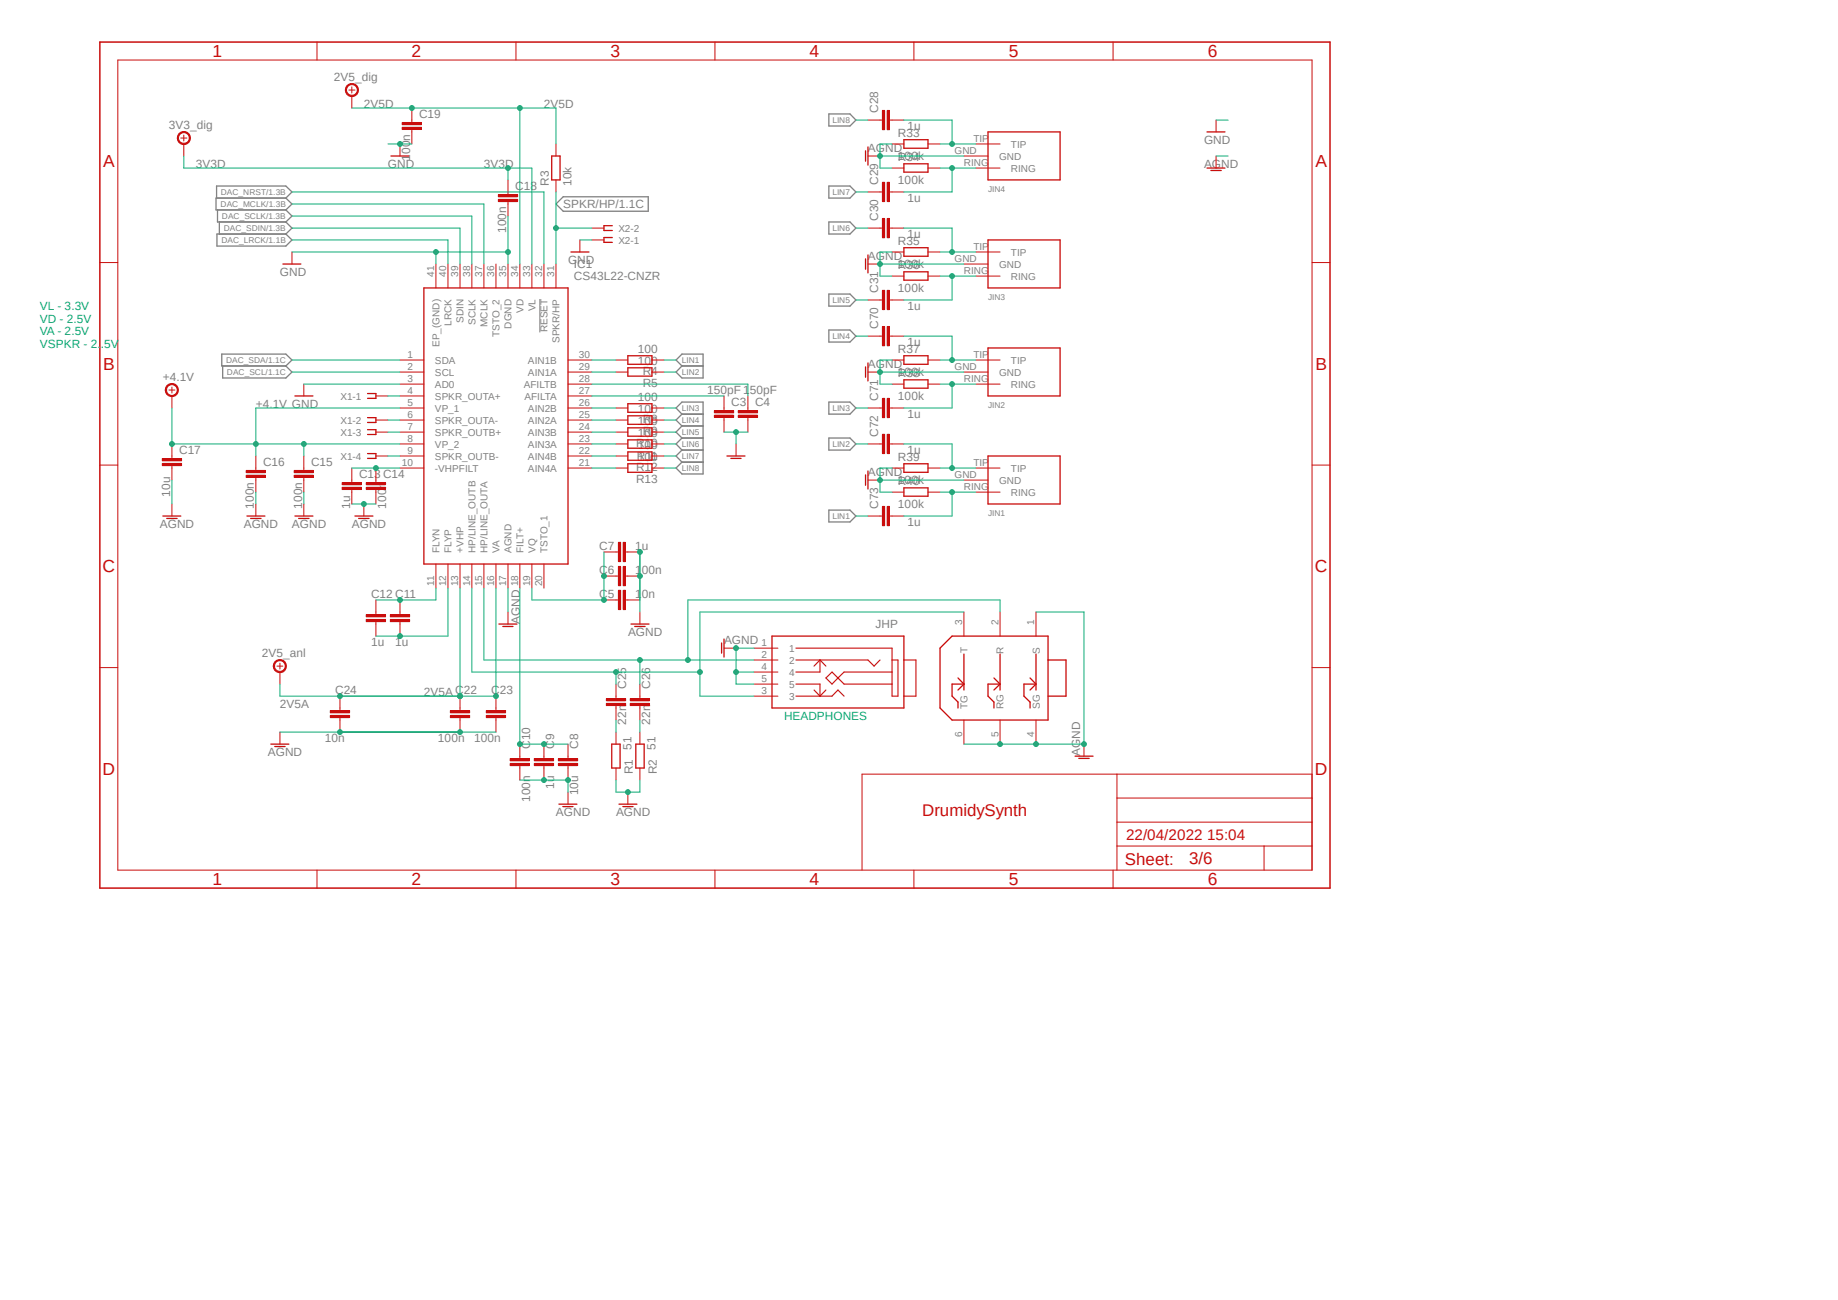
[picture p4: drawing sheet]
<svg xmlns="http://www.w3.org/2000/svg" width="420mm" height="297mm" viewBox="0 0 420 297" stroke-linecap="round" stroke-linejoin="round" font-family="sans-serif">
<path d="M8.4 9.2l295.9 194.3M304.3 9.2l-295.9 194.3" fill="none" stroke="#fff" stroke-width=".23"/>
<path d="M123.4 68.3v7.6" fill="none" stroke="#808080" stroke-width=".23"/>
<g fill="none" stroke="#808080" stroke-width=".3">
<path d="M189.4 26h4.8l1.4 1.4-1.4 1.4h-4.8zM49.5 45.3v-2.8h15.8l1.4 1.4-1.4 1.4M49.6 53.5h15.7l1.4 1.3-1.4 1.4h-15.7zM49.7 48v2.7h15.6M50.1 50.7v2.8M65.3 50.7l1.4 1.4-1.4 1.4M65.3 48l1.4 1.4-1.4 1.3M65.3 45.3h-15.9v2.7h15.9M65.3 45.3l1.4 1.3-1.4 1.4M128.7 45h19.4v3.3h-19.4l-1.7-1.7zM189.4 50.7h4.8l1.4 1.4-1.4 1.4h-4.8zM189.4 42.5h4.8l1.4 1.4-1.4 1.4h-4.8z"/>
<path d="M189.4 67.2h4.8l1.4 1.3-1.4 1.4h-4.8zM189.4 75.4h4.8l1.4 1.4-1.4 1.3h-4.8zM50.7 80.9h14.6l1.4 1.4-1.4 1.3h-14.6zM50.9 83.6v2.8h14.4l1.4-1.4-1.4-1.4M154.5 82.3l1.3-1.4h4.9v5.5h-4.9l-1.3-1.4 1.3-1.4zM155.8 83.6h4.9M155.8 94.6l-1.3-1.4 1.3-1.3h4.9v16.4h-4.9l-1.3-1.4 1.3-1.3M155.8 94.6h4.9M155.8 94.6l-1.3 1.4 1.3 1.3M155.8 97.3h4.9M155.8 97.3l-1.3 1.4 1.3 1.4M189.4 91.9h4.8l1.4 1.3-1.4 1.4h-4.8z"/>
<path d="M155.8 102.8h4.9M155.8 100.1h4.9M155.8 100.1l-1.3 1.3 1.3 1.4M155.8 102.8l-1.3 1.4 1.3 1.4M155.8 105.6h4.9M189.4 116.5h4.8l1.4 1.4-1.4 1.4h-4.8zM189.4 100.1h4.8l1.4 1.3-1.4 1.4h-4.8z"/>
</g>
<g fill="none" stroke="#c90d0c" stroke-width=".23">
<path d="M26.9 13.7h272.9v185.1h-272.9zM72.4 9.6v4.1M117.9 9.6v4.1M163.4 9.6v4.1M208.8 9.6v4.1M254.3 9.6v4.1M22.8 60h4.1M299.8 60h4.1M99.6 60.3v5.5M102.4 60.3v5.5M105.1 60.3v5.5M107.8 60.3v5.5"/>
<path d="M110.6 60.3v5.5M113.3 60.3v5.5M116.1 60.3v5.5M118.8 60.3v5.5M121.5 60.3v5.5M124.3 60.3v5.5M127 60.3v5.5M91.4 82.3h5.5M91.4 85h5.5M91.4 87.8h5.5M91.4 90.5h5.5M91.4 93.2h5.5"/>
<path d="M91.4 96h5.5M91.4 98.7h5.5M129.8 82.3h5.5M129.8 85h5.5M129.8 87.8h5.5M129.8 90.5h5.5M129.8 93.2h5.5M129.8 96h5.5M129.8 98.7h5.5M165.4 93.2v.6M165.4 95.4v.6M22.8 106.3h4.1"/>
<path d="M91.4 101.4h5.5M91.4 104.2h5.5M91.4 106.9h5.5M129.8 101.4h5.5M129.8 104.2h5.5M129.8 106.9h5.5M299.8 106.3h4.1M99.6 128.9v5.5M102.4 128.9v5.5M105.1 128.9v5.5M107.8 128.9v5.5M110.6 128.9v5.5"/>
<path d="M113.3 128.9v5.5M116.1 128.9v5.5M118.8 128.9v5.5M121.5 128.9v5.5M124.3 128.9v5.5M22.8 152.5h4.1M299.8 152.5h4.1M255.2 176.9v21.9M299.8 176.9h-102.8v21.9M72.4 198.8v4.1M117.9 198.8v4.1M163.4 198.8v4.1"/>
<path d="M208.8 198.8v4.1M254.3 198.8v4.1M255.2 193.3h44.6M255.2 187.8h44.6M255.2 182.3h44.6M288.8 193.3v5.5"/>
</g>
<path d="M22.8 9.6h281.1v193.3h-281.1z" fill="none" stroke="#c90d0c" stroke-width=".34"/>
<path d="M96.9 65.8h32.9v63.1h-32.9z" fill="none" stroke="#c90d0c" stroke-width=".3"/>
<path d="M163.2 94.9h4.4v.5h-4.4z" fill-rule="evenodd" fill="#c90d0c"/>
<path d="M163.2 94.9h4.4v.5h-4.4z" fill="none" stroke="#c90d0c" stroke-width=".23"/>
<path d="M163.2 93.8h4.4v.5h-4.4z" fill-rule="evenodd" fill="#c90d0c"/>
<path d="M163.2 93.8h4.4v.5h-4.4zM165.4 90.5v2.7M165.4 96v2.7M170.9 93.2v.6M170.9 95.4v.6" fill="none" stroke="#c90d0c" stroke-width=".23"/>
<path d="M168.7 94.9h4.4v.5h-4.4z" fill-rule="evenodd" fill="#c90d0c"/>
<path d="M168.7 94.9h4.4v.5h-4.4z" fill="none" stroke="#c90d0c" stroke-width=".23"/>
<path d="M168.7 93.8h4.4v.5h-4.4z" fill-rule="evenodd" fill="#c90d0c"/>
<path d="M168.7 93.8h4.4v.5h-4.4zM170.9 90.5v2.7M170.9 96v2.7M168.2 101.4v2.8M140.8 137.1h.5M143 137.1h.5" fill="none" stroke="#c90d0c" stroke-width=".23"/>
<path d="M166.1 104.2h4.1M167 104.7h2.3" fill="none" stroke="#c90d0c" stroke-width=".3"/>
<path d="M142.4 134.9h.5v4.4h-.5z" fill-rule="evenodd" fill="#c90d0c"/>
<path d="M142.4 134.9h.5v4.4h-.5z" fill="none" stroke="#c90d0c" stroke-width=".23"/>
<path d="M141.3 134.9h.5v4.4h-.5z" fill-rule="evenodd" fill="#c90d0c"/>
<path d="M138 137.1h2.8M140.8 131.6h.5M141.3 134.9h.5v4.4h-.5zM143 131.6h.5M143.5 137.1h2.7" fill="none" stroke="#c90d0c" stroke-width=".23"/>
<path d="M142.4 129.4h.5v4.4h-.5z" fill-rule="evenodd" fill="#c90d0c"/>
<path d="M142.4 129.4h.5v4.4h-.5z" fill="none" stroke="#c90d0c" stroke-width=".23"/>
<path d="M141.3 129.4h.5v4.4h-.5z" fill-rule="evenodd" fill="#c90d0c"/>
<path d="M138 131.6h2.8M140.8 126.1h.5M141.3 129.4h.5v4.4h-.5zM143 126.1h.5M143.5 131.6h2.7" fill="none" stroke="#c90d0c" stroke-width=".23"/>
<path d="M142.4 123.9h.5v4.4h-.5z" fill-rule="evenodd" fill="#c90d0c"/>
<path d="M142.4 123.9h.5v4.4h-.5z" fill="none" stroke="#c90d0c" stroke-width=".23"/>
<path d="M141.3 123.9h.5v4.4h-.5z" fill-rule="evenodd" fill="#c90d0c"/>
<path d="M138 126.1h2.8M141.3 123.9h.5v4.4h-.5zM143.5 126.1h2.7M146.2 139.8v2.8M129.8 172.8v.5M129.8 174.9v.6" fill="none" stroke="#c90d0c" stroke-width=".23"/>
<path d="M144.2 142.6h4.1M145 143.1h2.4" fill="none" stroke="#c90d0c" stroke-width=".3"/>
<path d="M127.6 174.4h4.4v.5h-4.4z" fill-rule="evenodd" fill="#c90d0c"/>
<path d="M127.6 174.4h4.4v.5h-4.4z" fill="none" stroke="#c90d0c" stroke-width=".23"/>
<path d="M127.6 173.3h4.4v.5h-4.4z" fill-rule="evenodd" fill="#c90d0c"/>
<path d="M124.3 172.8v.5M124.3 174.9v.6M127.6 173.3h4.4v.5h-4.4zM129.8 170v2.8M129.8 175.5v2.7" fill="none" stroke="#c90d0c" stroke-width=".23"/>
<path d="M122.1 174.4h4.4v.5h-4.4z" fill-rule="evenodd" fill="#c90d0c"/>
<path d="M122.1 174.4h4.4v.5h-4.4z" fill="none" stroke="#c90d0c" stroke-width=".23"/>
<path d="M122.1 173.3h4.4v.5h-4.4z" fill-rule="evenodd" fill="#c90d0c"/>
<path d="M118.8 172.8v.5M118.8 174.9v.6M122.1 173.3h4.4v.5h-4.4zM124.3 170v2.8M124.3 175.5v2.7" fill="none" stroke="#c90d0c" stroke-width=".23"/>
<path d="M116.6 174.4h4.4v.5h-4.4z" fill-rule="evenodd" fill="#c90d0c"/>
<path d="M116.6 174.4h4.4v.5h-4.4z" fill="none" stroke="#c90d0c" stroke-width=".23"/>
<path d="M116.6 173.3h4.4v.5h-4.4z" fill-rule="evenodd" fill="#c90d0c"/>
<path d="M91.4 139.8v.6M91.4 142v.6M116.6 173.3h4.4v.5h-4.4zM118.8 170v2.8M118.8 175.5v2.7M129.8 181v2.7" fill="none" stroke="#c90d0c" stroke-width=".23"/>
<path d="M127.7 183.7h4.1M128.6 184.3h2.3" fill="none" stroke="#c90d0c" stroke-width=".3"/>
<path d="M89.2 141.5h4.4v.5h-4.4z" fill-rule="evenodd" fill="#c90d0c"/>
<path d="M89.2 141.5h4.4v.5h-4.4z" fill="none" stroke="#c90d0c" stroke-width=".23"/>
<path d="M89.2 140.4h4.4v.5h-4.4z" fill-rule="evenodd" fill="#c90d0c"/>
<path d="M85.9 139.8v.6M91.4 137.1v2.7M85.9 142v.6M89.2 140.4h4.4v.5h-4.4zM91.4 142.6v2.7" fill="none" stroke="#c90d0c" stroke-width=".23"/>
<path d="M83.7 141.5h4.4v.5h-4.4z" fill-rule="evenodd" fill="#c90d0c"/>
<path d="M83.7 141.5h4.4v.5h-4.4z" fill="none" stroke="#c90d0c" stroke-width=".23"/>
<path d="M83.7 140.4h4.4v.5h-4.4z" fill-rule="evenodd" fill="#c90d0c"/>
<path d="M80.4 109.7v.5M80.4 111.9v.5M85.9 137.1v2.7M83.7 140.4h4.4v.5h-4.4zM85.9 142.6v2.7" fill="none" stroke="#c90d0c" stroke-width=".23"/>
<path d="M78.2 111.3h4.4v.5h-4.4z" fill-rule="evenodd" fill="#c90d0c"/>
<path d="M78.2 111.3h4.4v.5h-4.4z" fill="none" stroke="#c90d0c" stroke-width=".23"/>
<path d="M78.2 110.2h4.4v.5h-4.4z" fill-rule="evenodd" fill="#c90d0c"/>
<path d="M78.2 110.2h4.4v.5h-4.4zM80.4 106.9v2.8M80.4 112.4v2.7M85.9 109.7v.5M85.9 111.9v.5" fill="none" stroke="#c90d0c" stroke-width=".23"/>
<path d="M83.7 111.3h4.4v.5h-4.4z" fill-rule="evenodd" fill="#c90d0c"/>
<path d="M83.7 111.3h4.4v.5h-4.4z" fill="none" stroke="#c90d0c" stroke-width=".23"/>
<path d="M83.7 110.2h4.4v.5h-4.4z" fill-rule="evenodd" fill="#c90d0c"/>
<path d="M66.7 57.6v2.7M69.4 87.8v2.7M69.4 106.9v.6M69.4 109.1v.6M83.1 115.1v2.8M83.7 110.2h4.4v.5h-4.4zM85.9 106.9v2.8M85.9 112.4v2.7M116.1 139.8v2.8" fill="none" stroke="#c90d0c" stroke-width=".23"/>
<path d="M64.6 60.3h4.1M67.4 90.5h4.1M81.1 117.9h4.1M82 118.4h2.3M114 142.6h4.1M114.9 143.1h2.3" fill="none" stroke="#c90d0c" stroke-width=".3"/>
<path d="M67.2 108.6h4.4v.5h-4.4z" fill-rule="evenodd" fill="#c90d0c"/>
<path d="M67.2 108.6h4.4v.5h-4.4z" fill="none" stroke="#c90d0c" stroke-width=".23"/>
<path d="M67.2 107.5h4.4v.5h-4.4z" fill-rule="evenodd" fill="#c90d0c"/>
<path d="M58.5 106.9v.6M58.5 109.1v.6M67.2 107.5h4.4v.5h-4.4zM69.4 104.2v2.7M69.4 109.7v2.7" fill="none" stroke="#c90d0c" stroke-width=".23"/>
<path d="M56.3 108.6h4.4v.5h-4.4z" fill-rule="evenodd" fill="#c90d0c"/>
<path d="M56.3 108.6h4.4v.5h-4.4z" fill="none" stroke="#c90d0c" stroke-width=".23"/>
<path d="M56.3 107.5h4.4v.5h-4.4z" fill-rule="evenodd" fill="#c90d0c"/>
<path d="M39.3 104.2v.5M39.3 106.4v.5M56.3 107.5h4.4v.5h-4.4zM58.5 104.2v2.7M58.5 109.7v2.7M69.4 115.1v2.8" fill="none" stroke="#c90d0c" stroke-width=".23"/>
<path d="M67.4 117.9h4.1M68.2 118.4h2.4" fill="none" stroke="#c90d0c" stroke-width=".3"/>
<path d="M37.1 105.9h4.4v.5h-4.4z" fill-rule="evenodd" fill="#c90d0c"/>
<path d="M37.1 105.9h4.4v.5h-4.4z" fill="none" stroke="#c90d0c" stroke-width=".23"/>
<path d="M37.1 104.8h4.4v.5h-4.4z" fill-rule="evenodd" fill="#c90d0c"/>
<path d="M116.1 43.9v.5M116.1 46.1v.5M85.9 90.5h2.7M85.9 96h2.7M85.9 98.7h2.7M37.1 104.8h4.4v.5h-4.4zM39.3 101.4v2.8M39.3 106.9v2.8M39.3 115.1v2.8M58.5 115.1v2.8M85.9 104.2h2.7" fill="none" stroke="#c90d0c" stroke-width=".23"/>
<path d="M84 89.9h1.9v1.1h-1.9M84 95.4h1.9v1.1h-1.9M84 98.2h1.9v1.1h-1.9M37.2 117.9h4.1M38.1 118.4h2.4M56.4 117.9h4.1M57.3 118.4h2.3M84 103.6h1.9v1.1h-1.9" fill="none" stroke="#c90d0c" stroke-width=".3"/>
<path d="M113.9 45.6h4.4v.5h-4.4z" fill-rule="evenodd" fill="#c90d0c"/>
<path d="M113.9 45.6h4.4v.5h-4.4z" fill="none" stroke="#c90d0c" stroke-width=".23"/>
<path d="M113.9 44.4h4.4v.6h-4.4z" fill-rule="evenodd" fill="#c90d0c"/>
<path d="M94.1 27.4v.6M94.1 29.6v.5M113.9 44.4h4.4v.6h-4.4zM116.1 41.1v2.8M116.1 46.6v2.8" fill="none" stroke="#c90d0c" stroke-width=".23"/>
<path d="M91.9 29.1h4.4v.5h-4.4z" fill-rule="evenodd" fill="#c90d0c"/>
<path d="M91.9 29.1h4.4v.5h-4.4z" fill="none" stroke="#c90d0c" stroke-width=".23"/>
<path d="M91.9 28h4.4v.5h-4.4z" fill-rule="evenodd" fill="#c90d0c"/>
<path d="M91.4 32.9v2.7M91.9 28h4.4v.5h-4.4zM94.1 24.7v2.7M94.1 30.1v2.8M105.1 161.8v.5M105.1 164v.5" fill="none" stroke="#c90d0c" stroke-width=".23"/>
<path d="M89.3 35.6h4.1" fill="none" stroke="#c90d0c" stroke-width=".3"/>
<path d="M102.9 163.4h4.4v.6h-4.4z" fill-rule="evenodd" fill="#c90d0c"/>
<path d="M102.9 163.4h4.4v.6h-4.4z" fill="none" stroke="#c90d0c" stroke-width=".23"/>
<path d="M102.9 162.3h4.4v.6h-4.4z" fill-rule="evenodd" fill="#c90d0c"/>
<path d="M105.1 159v2.8M77.7 161.8v.5M77.7 164v.5M102.9 162.3h4.4v.6h-4.4zM105.1 164.5v2.8" fill="none" stroke="#c90d0c" stroke-width=".23"/>
<path d="M75.5 163.4h4.4v.6h-4.4z" fill-rule="evenodd" fill="#c90d0c"/>
<path d="M75.5 163.4h4.4v.6h-4.4z" fill="none" stroke="#c90d0c" stroke-width=".23"/>
<path d="M75.5 162.3h4.4v.6h-4.4z" fill-rule="evenodd" fill="#c90d0c"/>
<path d="M77.7 159v2.8M75.5 162.3h4.4v.6h-4.4zM77.7 164.5v2.8M113.3 161.8v.5M113.3 164v.5" fill="none" stroke="#c90d0c" stroke-width=".23"/>
<path d="M111.1 163.4h4.4v.6h-4.4z" fill-rule="evenodd" fill="#c90d0c"/>
<path d="M111.1 163.4h4.4v.6h-4.4z" fill="none" stroke="#c90d0c" stroke-width=".23"/>
<path d="M111.1 162.3h4.4v.6h-4.4z" fill-rule="evenodd" fill="#c90d0c"/>
<path d="M113.3 159v2.8M140.8 159v.6M165.4 148.1h2.8M172.3 148.1h5.5M172.3 150.8h5.5M172.3 159h5.5M172.3 153.5h5.5M172.3 156.3h5.5M64 167.3v2.7M111.1 162.3h4.4v.6h-4.4zM113.3 164.5v2.8M140.8 161.2v.6" fill="none" stroke="#c90d0c" stroke-width=".23"/>
<path d="M164.9 146.9v2.3M165.4 146v4.1M176.4 145.3h30.1v16.5h-30.1zM61.9 170h4.1M62.8 170.6h2.4" fill="none" stroke="#c90d0c" stroke-width=".3"/>
<path d="M181.9 150.8h16.4l1.4 1.4 1.4-1.4M181.9 148.1h21.9v10.9h1.4v-8.2h-1.4M181.9 159h8.2l1.4-1.4 1.4 1.4M181.9 156.3h5.5v2.7M186 157.6l1.4 1.4M187.4 150.8v2.7h-5.5M187.4 150.8l1.3 1.4M187.4 150.8l-1.4 1.4M188.7 157.6l-1.3 1.4M203.8 153.5h-10.9l-2.8 2.8-1.4-1.4 1.4-1.4 2.8 2.8h10.9M206.5 150.8h2.8v8.2h-2.8" fill="none" stroke="#c90d0c" stroke-width=".25"/>
<path d="M138.6 160.7h4.4v.5h-4.4z" fill-rule="evenodd" fill="#c90d0c"/>
<path d="M138.6 160.7h4.4v.5h-4.4z" fill="none" stroke="#c90d0c" stroke-width=".23"/>
<path d="M138.6 159.6h4.4v.5h-4.4z" fill-rule="evenodd" fill="#c90d0c"/>
<path d="M138.6 159.6h4.4v.5h-4.4zM140.8 156.3v2.7M146.2 159v.6M140.8 161.8v2.7M146.2 161.2v.6" fill="none" stroke="#c90d0c" stroke-width=".23"/>
<path d="M144 160.7h4.4v.5h-4.4z" fill-rule="evenodd" fill="#c90d0c"/>
<path d="M144 160.7h4.4v.5h-4.4z" fill="none" stroke="#c90d0c" stroke-width=".23"/>
<path d="M144 159.6h4.4v.5h-4.4z" fill-rule="evenodd" fill="#c90d0c"/>
<g fill="none" stroke="#c90d0c" stroke-width=".23">
<path d="M127 32.9v2.7M198.3 35.6h2.8M201.1 27.4h.5M203.3 27.4h.5M203.8 32.9h2.7M203.8 38.4h2.7M212 32.9h2.8M212 38.4h2.8M220.3 35.6h5.5M223 32.9h5.5M223 38.4h5.5M127 41.1v2.8"/>
<path d="M132.5 54.8v2.8M135.3 54.8h2.7M135.3 52.1h2.7M203.8 57.6h2.7M212 57.6h2.8M223 57.6h5.5M198.3 60.3h2.8M203.8 63.1h2.7M212 63.1h2.8M220.3 60.3h5.5M223 63.1h5.5M140.8 82.3h2.7"/>
<path d="M140.8 85h2.7M140.8 93.2h2.7M140.8 96h2.7M140.8 98.7h2.7M149 82.3h2.7M149 85h2.7M149 93.2h2.7M149 96h2.7M149 98.7h2.7M198.3 85h2.8M203.8 82.3h2.7M203.8 87.8h2.7"/>
<path d="M212 82.3h2.8M212 87.8h2.8M220.3 85h5.5M223 82.3h5.5M223 87.8h5.5M140.8 101.4h2.7M140.8 104.2h2.7M140.8 106.9h2.7M149 101.4h2.7M149 104.2h2.7M149 106.9h2.7M198.3 109.7h2.8"/>
<path d="M203.8 106.9h2.7M203.8 112.4h2.7M212 106.9h2.8M212 112.4h2.8M220.3 109.7h5.5M223 106.9h5.5M223 112.4h5.5M220.3 139.8v5.5M228.5 139.8v5.5M236.7 139.8v5.5M144 159.6h4.4v.5h-4.4zM146.2 156.3v2.7"/>
<path d="M140.8 167.3v2.7M140.8 175.5v2.7M146.2 161.8v2.7M146.2 167.3v2.7M146.2 175.5v2.7M220.3 164.5v5.5M228.5 164.5v5.5M236.7 164.5v5.5M247.7 170v2.8M143.5 181v2.7"/>
</g>
<g fill="none" stroke="#c90d0c" stroke-width=".3">
<path d="M126.1 35.6h1.9v5.5h-1.9zM197.8 34.5v2.3M198.3 33.6v4.1M206.5 31.9h5.5v2h-5.5zM206.5 37.4h5.5v1.9h-5.5zM225.8 30.1h16.4v11h-16.4zM130.5 57.6h4.1M139.9 54.3h-1.9v1.1h1.9M139.9 51.6h-1.9v1.1h1.9M197.8 59.1v2.4M198.3 58.3v4.1M206.5 56.6h5.5v1.9h-5.5z"/>
<path d="M225.8 54.8h16.4v11h-16.4zM206.5 62.1h5.5v1.9h-5.5zM225.8 79.5h16.4v11h-16.4zM143.5 81.3h5.5v1.9h-5.5zM143.5 84h5.5v1.9h-5.5zM143.5 92.2h5.5v2h-5.5zM143.5 95h5.5v1.9h-5.5zM143.5 97.7h5.5v2h-5.5zM197.8 83.8v2.4M198.3 82.9v4.1M206.5 81.3h5.5v1.9h-5.5zM206.5 86.8h5.5v1.9h-5.5z"/>
<path d="M143.5 100.5h5.5v1.9h-5.5zM143.5 103.3h5.5v1.9h-5.5zM143.5 106h5.5v1.9h-5.5zM197.8 108.5v2.4M198.3 107.6v4.1M206.5 106h5.5v1.9h-5.5zM206.5 111.5h5.5v1.9h-5.5zM225.8 104.2h16.4v10.9h-16.4zM214.8 148.1l2.8-2.8h21.9v19.2h-21.9l-2.8-2.7zM218.9 154.9l1.4 1.4M220.3 149.4v8.2M220.3 156.3h-2.7v2.7l1.3 1.4v1.4"/>
<path d="M220.3 156.3l-1.4 1.3M227.1 154.9l1.4 1.4M228.5 156.3h-2.7v2.7l1.3 1.4v1.4M228.5 156.3l-1.4 1.3M228.5 149.4v8.2M235.4 154.9l1.3 1.4M236.7 156.3h-2.7v2.7l1.4 1.4v1.4M236.7 156.3l-1.3 1.3M236.7 149.4v8.2M239.5 150.8h4.1v8.2h-4.1M139.8 170h1.9v5.5h-1.9zM145.3 170h1.9v5.5h-1.9z"/>
<path d="M245.7 172.8h4.1M246.5 173.3h2.4M141.4 183.7h4.1M142.3 184.3h2.4"/>
</g>
<path d="M202.7 25.2h.5v4.4h-.5z" fill-rule="evenodd" fill="#c90d0c"/>
<path d="M202.7 25.2h.5v4.4h-.5z" fill="none" stroke="#c90d0c" stroke-width=".23"/>
<path d="M201.6 25.2h.5v4.4h-.5z" fill-rule="evenodd" fill="#c90d0c"/>
<path d="M198.3 27.4h2.8M201.6 25.2h.5v4.4h-.5zM203.8 27.4h2.7M201.1 43.9h.5M203.3 43.9h.5" fill="none" stroke="#c90d0c" stroke-width=".23"/>
<path d="M202.7 41.7h.5v4.4h-.5z" fill-rule="evenodd" fill="#c90d0c"/>
<path d="M202.7 41.7h.5v4.4h-.5z" fill="none" stroke="#c90d0c" stroke-width=".23"/>
<path d="M201.6 41.7h.5v4.4h-.5z" fill-rule="evenodd" fill="#c90d0c"/>
<path d="M198.3 43.9h2.8M201.1 52.1h.5M201.6 41.7h.5v4.4h-.5zM203.3 52.1h.5M203.8 43.9h2.7" fill="none" stroke="#c90d0c" stroke-width=".23"/>
<path d="M202.7 49.9h.5v4.4h-.5z" fill-rule="evenodd" fill="#c90d0c"/>
<path d="M202.7 49.9h.5v4.4h-.5z" fill="none" stroke="#c90d0c" stroke-width=".23"/>
<path d="M201.6 49.9h.5v4.4h-.5z" fill-rule="evenodd" fill="#c90d0c"/>
<path d="M198.3 52.1h2.8M201.6 49.9h.5v4.4h-.5zM203.8 52.1h2.7M201.1 68.5h.5M203.3 68.5h.5" fill="none" stroke="#c90d0c" stroke-width=".23"/>
<path d="M202.7 66.3h.5v4.4h-.5z" fill-rule="evenodd" fill="#c90d0c"/>
<path d="M202.7 66.3h.5v4.4h-.5z" fill="none" stroke="#c90d0c" stroke-width=".23"/>
<path d="M201.6 66.3h.5v4.4h-.5z" fill-rule="evenodd" fill="#c90d0c"/>
<path d="M198.3 68.5h2.8M201.1 76.8h.5M201.6 66.3h.5v4.4h-.5zM203.3 76.8h.5M203.8 68.5h2.7" fill="none" stroke="#c90d0c" stroke-width=".23"/>
<path d="M202.7 74.6h.5v4.4h-.5z" fill-rule="evenodd" fill="#c90d0c"/>
<path d="M202.7 74.6h.5v4.4h-.5z" fill="none" stroke="#c90d0c" stroke-width=".23"/>
<path d="M201.6 74.6h.5v4.4h-.5z" fill-rule="evenodd" fill="#c90d0c"/>
<path d="M198.3 76.8h2.8M201.6 74.6h.5v4.4h-.5zM203.8 76.8h2.7M201.1 93.2h.5M203.3 93.2h.5" fill="none" stroke="#c90d0c" stroke-width=".23"/>
<path d="M202.7 91h.5v4.4h-.5z" fill-rule="evenodd" fill="#c90d0c"/>
<path d="M202.7 91h.5v4.4h-.5z" fill="none" stroke="#c90d0c" stroke-width=".23"/>
<path d="M201.6 91h.5v4.4h-.5z" fill-rule="evenodd" fill="#c90d0c"/>
<path d="M198.3 93.2h2.8M201.6 91h.5v4.4h-.5zM203.8 93.2h2.7M201.1 101.4h.5M203.3 101.4h.5" fill="none" stroke="#c90d0c" stroke-width=".23"/>
<path d="M202.7 99.2h.5v4.4h-.5z" fill-rule="evenodd" fill="#c90d0c"/>
<path d="M202.7 99.2h.5v4.4h-.5z" fill="none" stroke="#c90d0c" stroke-width=".23"/>
<path d="M201.6 99.2h.5v4.4h-.5z" fill-rule="evenodd" fill="#c90d0c"/>
<path d="M201.6 99.2h.5v4.4h-.5zM198.3 101.4h2.8M201.1 117.9h.5M203.3 117.9h.5M203.8 101.4h2.7" fill="none" stroke="#c90d0c" stroke-width=".23"/>
<path d="M202.7 115.7h.5v4.4h-.5z" fill-rule="evenodd" fill="#c90d0c"/>
<path d="M202.7 115.7h.5v4.4h-.5z" fill="none" stroke="#c90d0c" stroke-width=".23"/>
<path d="M201.6 115.7h.5v4.4h-.5z" fill-rule="evenodd" fill="#c90d0c"/>
<path d="M38.6 89.1h1.4M39.3 88.4v1.4M198.3 117.9h2.8M201.6 115.7h.5v4.4h-.5zM203.8 117.9h2.7" fill="none" stroke="#c90d0c" stroke-width=".23"/>
<path d="M38.1 88.1a1.51 1.51 0 0 1 2.4 .1 1.51 1.51 0 0 1-.8 2.3 1.51 1.51 0 0 1-1.9-1.4h.3a1.24 1.24 0 0 1 1.8-1 1.24 1.24 0 0 1 .2 2.1 1.24 1.24 0 0 1-2-.7v-.4h-.3z" fill-rule="evenodd" fill="#c90d0c"/>
<path d="M38.1 88.1a1.51 1.51 0 0 1 2.4 .1 1.51 1.51 0 0 1-.8 2.3 1.51 1.51 0 0 1-1.9-1.4h.3a1.24 1.24 0 0 1 1.8-1 1.24 1.24 0 0 1 .2 2.1 1.24 1.24 0 0 1-2-.7v-.4h-.3zM39.3 90.5v2.7M63.3 152.2h1.3M64 151.5v1.4" fill="none" stroke="#c90d0c" stroke-width=".23"/>
<path d="M62.8 151.2a1.51 1.51 0 0 1 2.4 .1 1.51 1.51 0 0 1-.8 2.3 1.51 1.51 0 0 1-2-1.4h.3a1.23 1.23 0 0 1 1.6-1.2 1.23 1.23 0 0 1 .7 1.9 1.23 1.23 0 0 1-2 .1l-.3-.8h-.3z" fill-rule="evenodd" fill="#c90d0c"/>
<path d="M80.4 19.9v1.4M79.7 20.6h1.4M62.8 151.2a1.51 1.51 0 0 1 2.4 .1 1.51 1.51 0 0 1-.8 2.3 1.51 1.51 0 0 1-2-1.4h.3a1.23 1.23 0 0 1 1.6-1.2 1.23 1.23 0 0 1 .7 1.9 1.23 1.23 0 0 1-2 .1l-.3-.8h-.3zM64 153.5v2.8" fill="none" stroke="#c90d0c" stroke-width=".23"/>
<path d="M79.2 19.6a1.51 1.51 0 0 1 2.5 .1 1.51 1.51 0 0 1-.8 2.3 1.51 1.51 0 0 1-2-1.4h.3a1.24 1.24 0 0 1 1.7-1.2 1.24 1.24 0 0 1 .4 2 1.24 1.24 0 0 1-2.1-.4v-.4h-.3z" fill-rule="evenodd" fill="#c90d0c"/>
<path d="M79.2 19.6a1.51 1.51 0 0 1 2.5 .1 1.51 1.51 0 0 1-.8 2.3 1.51 1.51 0 0 1-2-1.4h.3a1.24 1.24 0 0 1 1.7-1.2 1.24 1.24 0 0 1 .4 2 1.24 1.24 0 0 1-2.1-.4v-.4h-.3zM41.3 31.5h1.4M42 30.9v1.3M80.4 21.9v2.8" fill="none" stroke="#c90d0c" stroke-width=".23"/>
<path d="M40.9 30.6a1.51 1.51 0 0 1 2.4 .1 1.51 1.51 0 0 1-.8 2.3 1.51 1.51 0 0 1-2-1.5h.3a1.24 1.24 0 0 1 1.7-1.1 1.24 1.24 0 0 1 .4 2 1.24 1.24 0 0 1-2-.4l-.1-.5h-.3z" fill-rule="evenodd" fill="#c90d0c"/>
<path d="M40.9 30.6a1.51 1.51 0 0 1 2.4 .1 1.51 1.51 0 0 1-.8 2.3 1.51 1.51 0 0 1-2-1.5h.3a1.24 1.24 0 0 1 1.7-1.1 1.24 1.24 0 0 1 .4 2 1.24 1.24 0 0 1-2-.4l-.1-.5h-.3zM42 32.9v2.7M277.9 27.4v2.7M277.9 35.6v2.8" fill="none" stroke="#c90d0c" stroke-width=".23"/>
<path d="M275.8 30.1h4.1M275.8 38.4h4.1M276.7 38.9h2.4" fill="none" stroke="#c90d0c" stroke-width=".3"/>
<path d="M135.3 90.5h30.1M135.3 87.8h35.6v2.7M138 131.6v5.5h-16.5v-2.7" fill="none" stroke="#0dab76" stroke-width=".23"/>
<circle cx="138" cy="137.1" r=".55" fill="#0dab76"/>
<g fill="none" stroke="#0dab76" stroke-width=".23">
<path d="M138 126.1v5.5"/>
<circle cx="138" cy="137.1" r=".55"/>
</g>
<circle cx="138" cy="131.6" r=".55" fill="#0dab76"/>
<g fill="none" stroke="#0dab76" stroke-width=".23">
<path d="M118.8 134.4v35.6h5.5"/>
<circle cx="138" cy="131.6" r=".55"/>
</g>
<circle cx="118.8" cy="170" r=".55" fill="#0dab76"/>
<g fill="none" stroke="#0dab76" stroke-width=".23">
<path d="M124.3 170h5.5"/>
<circle cx="118.8" cy="170" r=".55"/>
</g>
<circle cx="124.3" cy="170" r=".55" fill="#0dab76"/>
<g fill="none" stroke="#0dab76" stroke-width=".23">
<path d="M99.6 134.4v2.7h-13.7"/>
<circle cx="124.3" cy="170" r=".55"/>
</g>
<circle cx="91.4" cy="137.1" r=".55" fill="#0dab76"/>
<g fill="none" stroke="#0dab76" stroke-width=".23">
<path d="M102.4 134.4v10.9h-16.5"/>
<circle cx="91.4" cy="137.1" r=".55"/>
</g>
<circle cx="91.4" cy="145.3" r=".55" fill="#0dab76"/>
<g fill="none" stroke="#0dab76" stroke-width=".23">
<path d="M80.4 106.9h11"/>
<circle cx="91.4" cy="145.3" r=".55"/>
</g>
<circle cx="85.9" cy="106.9" r=".55" fill="#0dab76"/>
<g fill="none" stroke="#0dab76" stroke-width=".23">
<path d="M66.7 57.6h49.4v2.7M99.6 57.6v2.7M66.7 82.3h24.7M66.7 85h24.7M69.4 87.8h22"/>
<circle cx="85.9" cy="106.9" r=".55"/>
</g>
<circle cx="99.6" cy="57.6" r=".55" fill="#0dab76"/>
<g fill="none" stroke="#0dab76" stroke-width=".23">
<path d="M116.1 49.4v8.2"/>
<circle cx="99.6" cy="57.6" r=".55"/>
</g>
<circle cx="116.1" cy="57.6" r=".55" fill="#0dab76"/>
<g fill="none" stroke="#0dab76" stroke-width=".23">
<path d="M88.6 32.9h5.5"/>
<circle cx="116.1" cy="57.6" r=".55"/>
</g>
<circle cx="91.4" cy="32.9" r=".55" fill="#0dab76"/>
<g fill="none" stroke="#0dab76" stroke-width=".23">
<path d="M277.9 27.4h2.7M132.5 54.8h2.8M165.4 98.7h5.5M168.2 98.7v2.7"/>
<circle cx="91.4" cy="32.9" r=".55"/>
</g>
<circle cx="168.2" cy="98.7" r=".55" fill="#0dab76"/>
<g fill="none" stroke="#0dab76" stroke-width=".23">
<path d="M146.2 126.1v11"/>
<circle cx="168.2" cy="98.7" r=".55"/>
</g>
<circle cx="146.2" cy="131.6" r=".55" fill="#0dab76"/>
<g fill="none" stroke="#0dab76" stroke-width=".23">
<path d="M146.2 126.1v13.7"/>
<circle cx="146.2" cy="131.6" r=".55"/>
</g>
<circle cx="146.2" cy="126.1" r=".55" fill="#0dab76"/>
<g fill="none" stroke="#0dab76" stroke-width=".23">
<path d="M118.8 178.2h11"/>
<circle cx="146.2" cy="126.1" r=".55"/>
</g>
<circle cx="124.3" cy="178.2" r=".55" fill="#0dab76"/>
<g fill="none" stroke="#0dab76" stroke-width=".23">
<path d="M129.8 178.2v2.8"/>
<circle cx="124.3" cy="178.2" r=".55"/>
</g>
<circle cx="129.8" cy="178.2" r=".55" fill="#0dab76"/>
<g fill="none" stroke="#0dab76" stroke-width=".23">
<path d="M80.4 115.1h5.5"/>
<circle cx="129.8" cy="178.2" r=".55"/>
</g>
<circle cx="83.1" cy="115.1" r=".55" fill="#0dab76"/>
<g fill="none" stroke="#0dab76" stroke-width=".23">
<path d="M39.3 109.7v5.4M58.5 112.4v2.7M69.4 112.4v2.7M116.1 134.4v5.4M77.7 167.3h35.6"/>
<circle cx="83.1" cy="115.1" r=".55"/>
</g>
<circle cx="77.7" cy="167.3" r=".55" fill="#0dab76"/>
<g fill="none" stroke="#0dab76" stroke-width=".23">
<path d="M64 167.3h41.1"/>
<circle cx="77.7" cy="167.3" r=".55"/>
</g>
<circle cx="105.1" cy="167.3" r=".55" fill="#0dab76"/>
<g fill="none" stroke="#0dab76" stroke-width=".23">
<path d="M168.2 148.1h4.1M168.2 153.5v2.8h4.1"/>
<circle cx="105.1" cy="167.3" r=".55"/>
</g>
<circle cx="168.2" cy="148.1" r=".55" fill="#0dab76"/>
<g fill="none" stroke="#0dab76" stroke-width=".23">
<path d="M168.2 148.1v5.4h4.1"/>
<circle cx="168.2" cy="148.1" r=".55"/>
</g>
<circle cx="168.2" cy="153.5" r=".55" fill="#0dab76"/>
<g fill="none" stroke="#0dab76" stroke-width=".23">
<path d="M140.8 178.2v2.8h5.4v-2.8"/>
<circle cx="168.2" cy="153.5" r=".55"/>
</g>
<circle cx="143.5" cy="181" r=".55" fill="#0dab76"/>
<g fill="none" stroke="#0dab76" stroke-width=".23">
<path d="M220.3 170h27.4"/>
<circle cx="143.5" cy="181" r=".55"/>
</g>
<circle cx="228.5" cy="170" r=".55" fill="#0dab76"/>
<circle cx="228.5" cy="170" r=".55" fill="none" stroke="#0dab76" stroke-width=".23"/>
<circle cx="236.7" cy="170" r=".55" fill="#0dab76"/>
<g fill="none" stroke="#0dab76" stroke-width=".23">
<path d="M236.7 139.8h11v30.2"/>
<circle cx="236.7" cy="170" r=".55"/>
</g>
<circle cx="247.7" cy="170" r=".55" fill="#0dab76"/>
<g fill="none" stroke="#0dab76" stroke-width=".23">
<path d="M203.8 32.9h-2.7v5.5h2.7"/>
<circle cx="247.7" cy="170" r=".55"/>
</g>
<circle cx="201.1" cy="35.6" r=".55" fill="#0dab76"/>
<g fill="none" stroke="#0dab76" stroke-width=".23">
<path d="M201.1 35.6h19.2M203.8 57.6h-2.7v5.5h2.7"/>
<circle cx="201.1" cy="35.6" r=".55"/>
</g>
<circle cx="201.1" cy="60.3" r=".55" fill="#0dab76"/>
<g fill="none" stroke="#0dab76" stroke-width=".23">
<path d="M201.1 60.3h19.2M203.8 82.3h-2.7v5.5h2.7"/>
<circle cx="201.1" cy="60.3" r=".55"/>
</g>
<circle cx="201.1" cy="85" r=".55" fill="#0dab76"/>
<g fill="none" stroke="#0dab76" stroke-width=".23">
<path d="M201.1 85h19.2M203.8 106.9h-2.7v5.5h2.7"/>
<circle cx="201.1" cy="85" r=".55"/>
</g>
<circle cx="201.1" cy="109.7" r=".55" fill="#0dab76"/>
<g fill="none" stroke="#0dab76" stroke-width=".23">
<path d="M277.9 35.6h2.7M66.7 54.8h35.7v5.5M66.7 52.1h38.4v8.2M66.7 49.4h41.1v10.9M66.7 46.6h43.9v13.7M66.7 43.9h57.6v16.4M88.6 98.7h2.8M88.6 96h2.8M88.6 90.5h2.8M88.6 104.2h2.8M201.1 109.7h19.2M107.8 134.4v19.1h52.1v5.5h12.4"/>
<path d="M140.8 153.5v2.8"/>
<circle cx="201.1" cy="109.7" r=".55"/>
</g>
<circle cx="140.8" cy="153.5" r=".55" fill="#0dab76"/>
<g fill="none" stroke="#0dab76" stroke-width=".23">
<path d="M220.3 139.8h-60.4v13.7"/>
<circle cx="140.8" cy="153.5" r=".55"/>
</g>
<circle cx="159.9" cy="153.5" r=".55" fill="#0dab76"/>
<g fill="none" stroke="#0dab76" stroke-width=".23">
<path d="M110.6 134.4v16.4h61.7M146.2 150.8v5.5"/>
<circle cx="159.9" cy="153.5" r=".55"/>
</g>
<circle cx="146.2" cy="150.8" r=".55" fill="#0dab76"/>
<g fill="none" stroke="#0dab76" stroke-width=".23">
<path d="M228.5 139.8v-2.7h-71.3v13.7"/>
<circle cx="146.2" cy="150.8" r=".55"/>
</g>
<circle cx="157.2" cy="150.8" r=".55" fill="#0dab76"/>
<g fill="none" stroke="#0dab76" stroke-width=".23">
<path d="M127 43.9v16.4M127 52.1h8.3M140.8 164.5v2.8M146.2 164.5v2.8"/>
<circle cx="157.2" cy="150.8" r=".55"/>
</g>
<circle cx="127" cy="52.1" r=".55" fill="#0dab76"/>
<g fill="none" stroke="#0dab76" stroke-width=".23">
<path d="M195.6 27.4h2.7M195.6 52.1h2.7M195.6 43.9h2.7M195.6 76.8h2.7M195.6 68.5h2.7M135.3 82.3h5.5M135.3 85h5.5M135.3 93.2h5.5M135.3 96h5.5M135.3 98.7h5.5M151.7 82.3h2.8M151.7 85h2.8"/>
<path d="M151.7 93.2h2.8M151.7 96h2.8M151.7 98.7h2.8M195.6 93.2h2.7M135.3 101.4h5.5M135.3 104.2h5.5M135.3 106.9h5.5M151.7 101.4h2.8M151.7 104.2h2.8M151.7 106.9h2.8M195.6 117.9h2.7M195.6 101.4h2.7"/>
<path d="M214.8 112.4h8.2M217.6 112.4v5.5h-11.1"/>
<circle cx="127" cy="52.1" r=".55"/>
</g>
<circle cx="217.6" cy="112.4" r=".55" fill="#0dab76"/>
<g fill="none" stroke="#0dab76" stroke-width=".23">
<path d="M206.5 101.4h11.1v5.5M214.8 106.9h8.2"/>
<circle cx="217.6" cy="112.4" r=".55"/>
</g>
<circle cx="217.6" cy="106.9" r=".55" fill="#0dab76"/>
<g fill="none" stroke="#0dab76" stroke-width=".23">
<path d="M214.8 87.8h8.2M217.6 87.8v5.4h-11.1"/>
<circle cx="217.6" cy="106.9" r=".55"/>
</g>
<circle cx="217.6" cy="87.8" r=".55" fill="#0dab76"/>
<g fill="none" stroke="#0dab76" stroke-width=".23">
<path d="M206.5 76.8h11.1v5.5M214.8 82.3h8.2"/>
<circle cx="217.6" cy="87.8" r=".55"/>
</g>
<circle cx="217.6" cy="82.3" r=".55" fill="#0dab76"/>
<g fill="none" stroke="#0dab76" stroke-width=".23">
<path d="M214.8 63.1h8.2M217.6 63.1v5.4h-11.1"/>
<circle cx="217.6" cy="82.3" r=".55"/>
</g>
<circle cx="217.6" cy="63.1" r=".55" fill="#0dab76"/>
<g fill="none" stroke="#0dab76" stroke-width=".23">
<path d="M206.5 52.1h11.1v5.5M214.8 57.6h8.2"/>
<circle cx="217.6" cy="63.1" r=".55"/>
</g>
<circle cx="217.6" cy="57.6" r=".55" fill="#0dab76"/>
<g fill="none" stroke="#0dab76" stroke-width=".23">
<path d="M214.8 38.4h8.2M217.6 38.4v5.5h-11.1"/>
<circle cx="217.6" cy="57.6" r=".55"/>
</g>
<circle cx="217.6" cy="38.4" r=".55" fill="#0dab76"/>
<g fill="none" stroke="#0dab76" stroke-width=".23">
<path d="M206.5 27.4h11.1v5.5M214.8 32.9h8.2"/>
<circle cx="217.6" cy="38.4" r=".55"/>
</g>
<circle cx="217.6" cy="32.9" r=".55" fill="#0dab76"/>
<g fill="none" stroke="#0dab76" stroke-width=".23">
<path d="M39.3 93.2v8.2M58.5 93.2h32.9M69.4 101.4v2.8M91.4 101.4h-32.9v2.8"/>
<circle cx="217.6" cy="32.9" r=".55"/>
</g>
<circle cx="69.4" cy="101.4" r=".55" fill="#0dab76"/>
<g fill="none" stroke="#0dab76" stroke-width=".23">
<path d="M58.5 93.2v8.2h-19.2"/>
<circle cx="69.4" cy="101.4" r=".55"/>
</g>
<circle cx="58.5" cy="101.4" r=".55" fill="#0dab76"/>
<circle cx="58.5" cy="101.4" r=".55" fill="none" stroke="#0dab76" stroke-width=".23"/>
<circle cx="39.3" cy="101.4" r=".55" fill="#0dab76"/>
<g fill="none" stroke="#0dab76" stroke-width=".23">
<path d="M64 156.3v2.7h41.1"/>
<circle cx="39.3" cy="101.4" r=".55"/>
</g>
<circle cx="105.1" cy="159" r=".55" fill="#0dab76"/>
<g fill="none" stroke="#0dab76" stroke-width=".23">
<path d="M105.1 134.4v24.6"/>
<circle cx="105.1" cy="159" r=".55"/>
</g>
<circle cx="77.7" cy="159" r=".55" fill="#0dab76"/>
<g fill="none" stroke="#0dab76" stroke-width=".23">
<path d="M113.3 134.4v24.6h-35.6"/>
<circle cx="77.7" cy="159" r=".55"/>
</g>
<circle cx="113.3" cy="159" r=".55" fill="#0dab76"/>
<circle cx="113.3" cy="159" r=".55" fill="none" stroke="#0dab76" stroke-width=".23"/>
<circle cx="105.1" cy="159" r=".55" fill="#0dab76"/>
<g fill="none" stroke="#0dab76" stroke-width=".23">
<path d="M94.1 24.7h24.7v35.6"/>
<circle cx="105.1" cy="159" r=".55"/>
</g>
<circle cx="94.1" cy="24.7" r=".55" fill="#0dab76"/>
<g fill="none" stroke="#0dab76" stroke-width=".23">
<path d="M118.8 24.7h8.2v8.2"/>
<circle cx="94.1" cy="24.7" r=".55"/>
</g>
<circle cx="118.8" cy="24.7" r=".55" fill="#0dab76"/>
<g fill="none" stroke="#0dab76" stroke-width=".23">
<path d="M42 35.6v2.8h79.5v21.9M80.4 24.7h13.7M116.1 38.4v2.7"/>
<circle cx="118.8" cy="24.7" r=".55"/>
</g>
<circle cx="116.1" cy="38.4" r=".55" fill="#0dab76"/>
<circle cx="116.1" cy="38.4" r=".55" fill="none" stroke="#0dab76" stroke-width=".23"/>
<g font-size="4" fill="#c90d0c">
<text x="48.6" y="13">1</text>
<text x="94.1" y="13">2</text>
<text x="139.5" y="13">3</text>
<text x="185" y="13">4</text>
<text x="230.5" y="13">5</text>
<text x="276" y="13">6</text>
<text x="23.6" y="38.2">A</text>
<text x="300.6" y="38.2">A</text>
<text x="23.6" y="84.5">B</text>
<text x="300.6" y="84.5">B</text>
<text x="23.5" y="130.8">C</text>
<text x="300.4" y="130.8">C</text>
<text x="23.5" y="177">D</text>
<text x="300.4" y="177">D</text>
<text x="48.6" y="202.2">1</text>
<text x="94.1" y="202.2">2</text>
<text x="139.5" y="202.2">3</text>
<text x="185" y="202.2">4</text>
<text x="230.5" y="202.2">5</text>
<text x="276" y="202.2">6</text>
</g>
<g font-size="3.9" fill="#c90d0c">
<text x="210.7" y="186.4">DrumidySynth</text>
<text x="257" y="197.6">Sheet:</text>
<text x="271.7" y="197.4">3/6</text>
</g>
<text font-size="3.5" fill="#c90d0c" x="257.3" y="191.9">22/04/2022 15:04</text>
<g font-size="2.7" fill="#808080">
<text x="76.3" y="18.5">2V5_dig</text>
<text x="38.6" y="29.5">3V3_dig</text>
<text x="83.1" y="24.7">2V5D</text>
<text x="95.8" y="27">C19</text>
<text x="124.3" y="24.7">2V5D</text>
<text x="200.7" y="25.8" transform="rotate(-90 200.7 25.8)">C28</text>
<text x="207.3" y="29.7">1u</text>
<text x="198.3" y="34.8">AGND</text>
<text x="205.2" y="31.3">R33</text>
<text x="275.1" y="32.9">GND</text>
<text x="44.7" y="38.4">3V3D</text>
<text x="88.6" y="38.4">GND</text>
<text x="93.7" y="36.7" transform="rotate(-90 93.7 36.7)">100n</text>
<text x="110.6" y="38.4">3V3D</text>
<text x="205.2" y="36.4">100k</text>
<text x="205.2" y="42">100k</text>
<text x="205.2" y="36.8">R34</text>
<text x="275.1" y="38.4">AGND</text>
<text x="117.7" y="43.5">C18</text>
<text x="125.4" y="42.5" transform="rotate(-90 125.4 42.5)">R3</text>
<text x="128.7" y="47.6">SPKR/HP/1.1C</text>
<text x="130.6" y="42.5" transform="rotate(-90 130.6 42.5)">10k</text>
<text x="200.7" y="42.2" transform="rotate(-90 200.7 42.2)">C29</text>
<text x="207.3" y="46.2">1u</text>
<text x="115.7" y="53.2" transform="rotate(-90 115.7 53.2)">100n</text>
<text x="200.7" y="50.5" transform="rotate(-90 200.7 50.5)">C30</text>
<text x="198.3" y="59.5">AGND</text>
<text x="205.2" y="56">R35</text>
<text x="207.3" y="54.4">1u</text>
<text x="64" y="63.1">GND</text>
<text x="129.8" y="60.3">GND</text>
<text x="131.1" y="64">CS43L22-CNZR</text>
<text x="131.1" y="61.3">IC1</text>
<text x="205.2" y="61.1">100k</text>
<text x="205.2" y="61.4">R36</text>
<text x="200.7" y="66.9" transform="rotate(-90 200.7 66.9)">C31</text>
<text x="205.2" y="66.6">100k</text>
<text x="207.3" y="70.9">1u</text>
<text x="200.7" y="75.1" transform="rotate(-90 200.7 75.1)">C70</text>
<text x="145.8" y="80.6">100</text>
<text x="145.8" y="83.4">100</text>
<text x="205.2" y="80.6">R37</text>
<text x="207.3" y="79.1">1u</text>
<text x="37.2" y="87">+4.1V</text>
<text x="146.9" y="85.8">R4</text>
<text x="146.9" y="88.5">R5</text>
<text x="198.3" y="84.2">AGND</text>
<text x="205.2" y="85.8">100k</text>
<text x="205.2" y="86.1">R38</text>
<text x="58.5" y="93.2">+4.1V GND</text>
<text x="145.8" y="91.6">100</text>
<text x="145.8" y="94.3">100</text>
<text x="161.6" y="90.1">150pF150pF</text>
<text x="167.1" y="92.8">C3</text>
<text x="172.6" y="92.8">C4</text>
<text x="200.7" y="91.6" transform="rotate(-90 200.7 91.6)">C71</text>
<text x="205.2" y="91.3">100k</text>
<text x="207.3" y="95.5">1u</text>
<text x="145.8" y="97.1">100</text>
<text x="145.8" y="99.8">100</text>
<text x="146.9" y="96.7">R8</text>
<text x="146.9" y="99.5">R9</text>
<text x="200.7" y="99.8" transform="rotate(-90 200.7 99.8)">C72</text>
<text x="40.9" y="103.8">C17</text>
<text x="60.1" y="106.5">C16</text>
<text x="71.1" y="106.5">C15</text>
<text x="145.3" y="102.2">R10</text>
<text x="145.3" y="107.7">R12</text>
<text x="145.5" y="105">R11</text>
<text x="145.8" y="102.5">100</text>
<text x="145.8" y="105.3">100</text>
<text x="205.2" y="105.3">R39</text>
<text x="207.3" y="103.8">1u</text>
<text x="38.9" y="113.5" transform="rotate(-90 38.9 113.5)">10u</text>
<text x="82" y="109.3">C13 C14</text>
<text x="145.3" y="110.4">R13</text>
<text x="198.3" y="108.8">AGND</text>
<text x="205.2" y="110.5">100k</text>
<text x="205.2" y="110.8">R40</text>
<text x="58" y="116.2" transform="rotate(-90 58 116.2)">100n</text>
<text x="69" y="116.2" transform="rotate(-90 69 116.2)">100n</text>
<text x="80" y="116.2" transform="rotate(-90 80 116.2)">1u</text>
<text x="88.2" y="116.2" transform="rotate(-90 88.2 116.2)">100n</text>
<text x="200.7" y="116.2" transform="rotate(-90 200.7 116.2)">C73</text>
<text x="205.2" y="116">100k</text>
<text x="36.5" y="120.7">AGND</text>
<text x="55.7" y="120.7">AGND</text>
<text x="66.7" y="120.7">AGND</text>
<text x="80.4" y="120.7">AGND</text>
<text x="136.9" y="125.7">C7</text>
<text x="145.1" y="125.7">1u</text>
<text x="207.3" y="120.2">1u</text>
<text x="136.9" y="131.2">C6</text>
<text x="145.1" y="131.2">100n</text>
<text x="84.8" y="136.7">C12 C11</text>
<text x="136.9" y="136.7">C5</text>
<text x="145.1" y="136.7">10n</text>
<text x="118.8" y="142.6" transform="rotate(-90 118.8 142.6)">AGND</text>
<text x="200.1" y="143.5">JHP</text>
<text x="84.8" y="147.7">1u</text>
<text x="90.3" y="147.7">1u</text>
<text x="143.5" y="145.3">AGND</text>
<text x="165.4" y="147.2">AGND</text>
<text x="59.9" y="150.1">2V5_anl</text>
<text x="64" y="161.8">2V5A</text>
<text x="76.6" y="158.6">C24</text>
<text x="96.9" y="159">2V5A C22</text>
<text x="112.2" y="158.6">C23</text>
<text x="143.1" y="157.4" transform="rotate(-90 143.1 157.4)">C25</text>
<text x="148.5" y="157.4" transform="rotate(-90 148.5 157.4)">C26</text>
<text x="143.1" y="165.6" transform="rotate(-90 143.1 165.6)">22n</text>
<text x="148.5" y="165.6" transform="rotate(-90 148.5 165.6)">22n</text>
<text x="61.2" y="172.8">AGND</text>
<text x="74.2" y="169.6">10n</text>
<text x="100.1" y="169.6">100n</text>
<text x="108.3" y="169.6">100n</text>
<text x="121.2" y="171.1" transform="rotate(-90 121.2 171.1)">C10</text>
<text x="126.6" y="171.1" transform="rotate(-90 126.6 171.1)">C9</text>
<text x="132.1" y="171.1" transform="rotate(-90 132.1 171.1)">C8</text>
<text x="144.3" y="171.4" transform="rotate(-90 144.3 171.4)">51</text>
<text x="149.8" y="171.4" transform="rotate(-90 149.8 171.4)">51</text>
<text x="246.8" y="172.8" transform="rotate(-90 246.8 172.8)">AGND</text>
<text x="144.6" y="176.9" transform="rotate(-90 144.6 176.9)">R1</text>
<text x="150.1" y="176.9" transform="rotate(-90 150.1 176.9)">R2</text>
<text x="121.1" y="183.2" transform="rotate(-90 121.1 183.2)">100n</text>
<text x="126.6" y="180.2" transform="rotate(-90 126.6 180.2)">1u</text>
<text x="132.1" y="181.7" transform="rotate(-90 132.1 181.7)">10u</text>
<text x="127" y="186.4">AGND</text>
<text x="140.8" y="186.4">AGND</text>
</g>
<g font-size="2.7" fill="#0dab76">
<text x="9.1" y="70.9">VL - 3.3V</text>
<text x="9.1" y="73.7">VD - 2.5V</text>
<text x="9.1" y="76.6">VA - 2.5V</text>
<text x="9.1" y="79.5">VSPKR - 2..5V</text>
<text x="179.2" y="164.5">HEADPHONES</text>
</g>
<g font-size="2.3" fill="#808080">
<text x="218.1" y="35.3">GND</text>
<text x="222.4" y="32.5">TIP</text>
<text x="231" y="33.7">TIP</text>
<text x="220.3" y="38">RING</text>
<text x="228.3" y="36.4">GND</text>
<text x="231" y="39.2">RING</text>
<text x="141.3" y="52.9">X2-2</text>
<text x="141.3" y="55.7">X2-1</text>
<text x="218.1" y="59.9">GND</text>
<text x="222.4" y="57.2">TIP</text>
<text x="231" y="58.4">TIP</text>
<text x="99.2" y="63.3" transform="rotate(-90 99.2 63.3)">41</text>
<text x="102" y="63.3" transform="rotate(-90 102 63.3)">40</text>
<text x="104.7" y="63.3" transform="rotate(-90 104.7 63.3)">39</text>
<text x="107.4" y="63.3" transform="rotate(-90 107.4 63.3)">38</text>
<text x="110.2" y="63.3" transform="rotate(-90 110.2 63.3)">37</text>
<text x="112.9" y="63.3" transform="rotate(-90 112.9 63.3)">36</text>
<text x="115.7" y="63.3" transform="rotate(-90 115.7 63.3)">35</text>
<text x="118.4" y="63.3" transform="rotate(-90 118.4 63.3)">34</text>
<text x="121.2" y="63.3" transform="rotate(-90 121.2 63.3)">33</text>
<text x="123.9" y="63.3" transform="rotate(-90 123.9 63.3)">32</text>
<text x="126.7" y="63.3" transform="rotate(-90 126.7 63.3)">31</text>
<text x="220.3" y="62.7">RING</text>
<text x="228.3" y="61.1">GND</text>
<text x="231" y="63.9">RING</text>
<text x="119.6" y="71.5" transform="rotate(-90 119.6 71.5)">VD</text>
<text x="122.4" y="71.1" transform="rotate(-90 122.4 71.1)">VL</text>
<text x="103.2" y="74.4" transform="rotate(-90 103.2 74.4)">LRCK</text>
<text x="105.9" y="73.8" transform="rotate(-90 105.9 73.8)">SDIN</text>
<text x="108.7" y="74.3" transform="rotate(-90 108.7 74.3)">SCLK</text>
<text x="111.4" y="74.7" transform="rotate(-90 111.4 74.7)">MCLK</text>
<text x="114.1" y="76.9" transform="rotate(-90 114.1 76.9)">TSTO_2</text>
<text x="116.9" y="75.1" transform="rotate(-90 116.9 75.1)">DGND</text>
<text x="125.1" y="75.9" transform="rotate(-90 125.1 75.9)">RESET</text>
<text x="93.1" y="81.9">1</text>
<text x="99.4" y="83.1">SDA</text>
<text x="100.5" y="79.2" transform="rotate(-90 100.5 79.2)">EP_(GND)</text>
<text x="120.6" y="83.1">AIN1B</text>
<text x="127.8" y="78.4" transform="rotate(-90 127.8 78.4)">SPKR/HP</text>
<text x="132.3" y="81.9">30</text>
<text x="222.4" y="81.9">TIP</text>
<text x="231" y="83.1">TIP</text>
<text x="93.1" y="84.6">2</text>
<text x="93.1" y="87.4">3</text>
<text x="99.4" y="85.8">SCL</text>
<text x="99.4" y="88.6">AD0</text>
<text x="119.7" y="88.6">AFILTB</text>
<text x="120.6" y="85.8">AIN1A</text>
<text x="132.3" y="84.6">29</text>
<text x="132.3" y="87.4">28</text>
<text x="218.1" y="84.6">GND</text>
<text x="220.3" y="87.4">RING</text>
<text x="228.3" y="85.8">GND</text>
<text x="231" y="88.6">RING</text>
<text x="77.8" y="91.3">X1-1</text>
<text x="93.1" y="90.1">4</text>
<text x="93.1" y="92.8">5</text>
<text x="93.1" y="95.6">6</text>
<text x="99.4" y="91.3">SPKR_OUTA+</text>
<text x="99.4" y="94.1">VP_1</text>
<text x="119.8" y="91.3">AFILTA</text>
<text x="120.6" y="94.1">AIN2B</text>
<text x="132.3" y="90.1">27</text>
<text x="132.3" y="92.8">26</text>
<text x="132.3" y="95.6">25</text>
<text x="77.8" y="96.8">X1-2</text>
<text x="77.8" y="99.5">X1-3</text>
<text x="93.1" y="98.3">7</text>
<text x="93.1" y="101">8</text>
<text x="99.4" y="96.8">SPKR_OUTA-</text>
<text x="99.4" y="99.5">SPKR_OUTB+</text>
<text x="120.6" y="96.8">AIN2A</text>
<text x="120.6" y="99.5">AIN3B</text>
<text x="132.3" y="98.3">24</text>
<text x="132.3" y="101">23</text>
<text x="77.8" y="105">X1-4</text>
<text x="91.8" y="106.6">10</text>
<text x="93.1" y="103.8">9</text>
<text x="99.4" y="102.3">VP_2</text>
<text x="99.4" y="105">SPKR_OUTB-</text>
<text x="99.4" y="107.7">-VHPFILT</text>
<text x="120.6" y="102.3">AIN3A</text>
<text x="120.6" y="105">AIN4B</text>
<text x="120.6" y="107.8">AIN4A</text>
<text x="132.3" y="103.8">22</text>
<text x="132.3" y="106.6">21</text>
<text x="222.4" y="106.6">TIP</text>
<text x="231" y="107.7">TIP</text>
<text x="218.1" y="109.3">GND</text>
<text x="220.3" y="112.1">RING</text>
<text x="228.3" y="110.5">GND</text>
<text x="231" y="113.2">RING</text>
<text x="100.4" y="126.4" transform="rotate(-90 100.4 126.4)">FLYN</text>
<text x="103.2" y="126.4" transform="rotate(-90 103.2 126.4)">FLYP</text>
<text x="105.9" y="126.4" transform="rotate(-90 105.9 126.4)">+VHP</text>
<text x="108.7" y="126.4" transform="rotate(-90 108.7 126.4)">HP/LINE_OUTB</text>
<text x="111.4" y="126.4" transform="rotate(-90 111.4 126.4)">HP/LINE_OUTA</text>
<text x="114.1" y="126.4" transform="rotate(-90 114.1 126.4)">VA</text>
<text x="116.9" y="126.4" transform="rotate(-90 116.9 126.4)">AGND</text>
<text x="119.6" y="126.4" transform="rotate(-90 119.6 126.4)">FILT+</text>
<text x="122.4" y="126.4" transform="rotate(-90 122.4 126.4)">VQ</text>
<text x="125.1" y="126.4" transform="rotate(-90 125.1 126.4)">TSTO_1</text>
<text x="99.2" y="133.8" transform="rotate(-90 99.2 133.8)">11</text>
<text x="102" y="133.9" transform="rotate(-90 102 133.9)">12</text>
<text x="104.7" y="133.9" transform="rotate(-90 104.7 133.9)">13</text>
<text x="107.4" y="133.9" transform="rotate(-90 107.4 133.9)">14</text>
<text x="110.2" y="133.9" transform="rotate(-90 110.2 133.9)">15</text>
<text x="112.9" y="133.9" transform="rotate(-90 112.9 133.9)">16</text>
<text x="115.7" y="133.9" transform="rotate(-90 115.7 133.9)">17</text>
<text x="118.4" y="133.9" transform="rotate(-90 118.4 133.9)">18</text>
<text x="121.2" y="133.9" transform="rotate(-90 121.2 133.9)">19</text>
<text x="123.9" y="133.9" transform="rotate(-90 123.9 133.9)">20</text>
<text x="219.9" y="142.8" transform="rotate(-90 219.9 142.8)">3</text>
<text x="228.1" y="142.8" transform="rotate(-90 228.1 142.8)">2</text>
<text x="236.3" y="142.8" transform="rotate(-90 236.3 142.8)">1</text>
<text x="174" y="147.7">1</text>
<text x="180.3" y="148.9">1</text>
<text x="221.1" y="149.2" transform="rotate(-90 221.1 149.2)">T</text>
<text x="229.3" y="149.5" transform="rotate(-90 229.3 149.5)">R</text>
<text x="237.6" y="149.4" transform="rotate(-90 237.6 149.4)">S</text>
<text x="174" y="150.4">2</text>
<text x="174" y="153.2">4</text>
<text x="174" y="155.9">5</text>
<text x="180.3" y="151.6">2</text>
<text x="180.3" y="154.4">4</text>
<text x="174" y="158.7">3</text>
<text x="180.3" y="159.8">3</text>
<text x="180.3" y="157.1">5</text>
<text x="221.1" y="162" transform="rotate(-90 221.1 162)">TG</text>
<text x="229.3" y="162" transform="rotate(-90 229.3 162)">RG</text>
<text x="237.6" y="162" transform="rotate(-90 237.6 162)">SG</text>
<text x="219.9" y="168.3" transform="rotate(-90 219.9 168.3)">6</text>
<text x="228.1" y="168.3" transform="rotate(-90 228.1 168.3)">5</text>
<text x="236.3" y="168.3" transform="rotate(-90 236.3 168.3)">4</text>
</g>
<g font-size="1.9" fill="#808080">
<text x="190.2" y="28.1">LIN8</text>
<text x="50.4" y="47.3">DAC_MCLK/1.3B</text>
<text x="50.5" y="44.5">DAC_NRST/1.3B</text>
<text x="190.2" y="44.5">LIN7</text>
<text x="225.8" y="43.9">JIN4</text>
<text x="50.7" y="50">DAC_SCLK/1.3B</text>
<text x="51.1" y="52.7">DAC_SDIN/1.3B</text>
<text x="190.2" y="52.7">LIN6</text>
<text x="50.6" y="55.5">DAC_LRCK/1.1B</text>
<text x="190.2" y="69.2">LIN5</text>
<text x="225.8" y="68.5">JIN3</text>
<text x="190.2" y="77.4">LIN4</text>
<text x="51.6" y="82.9">DAC_SDA/1.1C</text>
<text x="155.8" y="82.9">LIN1</text>
<text x="51.9" y="85.7">DAC_SCL/1.1C</text>
<text x="155.8" y="85.7">LIN2</text>
<text x="155.8" y="93.9">LIN3</text>
<text x="190.2" y="93.9">LIN3</text>
<text x="225.8" y="93.2">JIN2</text>
<text x="155.8" y="96.6">LIN4</text>
<text x="155.8" y="99.4">LIN5</text>
<text x="155.8" y="102.2">LIN6</text>
<text x="155.8" y="104.9">LIN7</text>
<text x="155.8" y="107.6">LIN8</text>
<text x="190.2" y="102.1">LIN2</text>
<text x="190.2" y="118.6">LIN1</text>
<text x="225.8" y="117.9">JIN1</text>
</g>
</svg>
